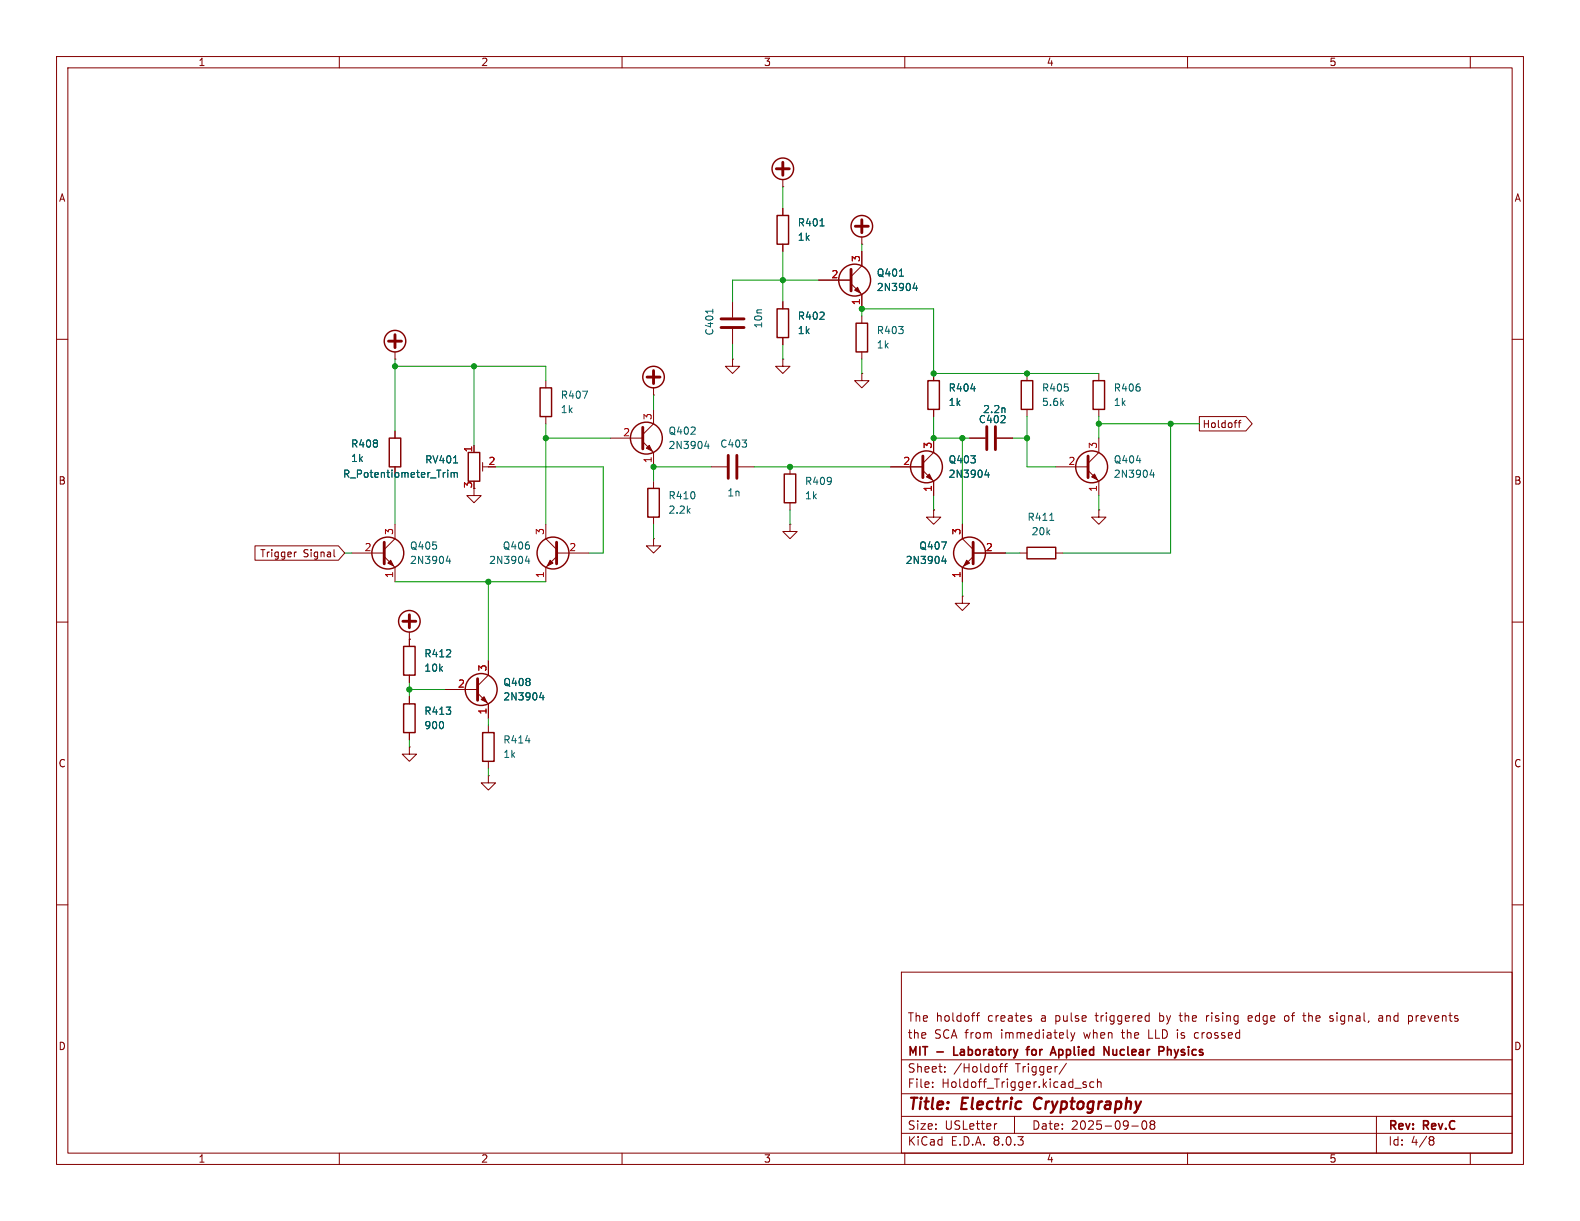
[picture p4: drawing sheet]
<svg xmlns="http://www.w3.org/2000/svg" width="279mm" height="216mm" viewBox="0 0 279 216" stroke-linecap="round" stroke-linejoin="round" font-family="sans-serif">
<g fill="none" stroke="#840000" stroke-width=".18">
<path d="M10 10h259.4v195.9h-259.4zM12 12h255.4v191.9h-255.4zM60 10v2M110 10v2M160 10v2M210 10v2M260 10v2M138.4 33h.1M138.4 31.8v1.2M138.4 36.8v1.3M10 60h2M129.5 53.3v2.8"/>
<path d="M129.5 58.2v2.8M138.4 43.2v1.3M138.4 53.3v1.3M138.4 59.7v1.3M144.8 49.5h5.7M150.5 50.2l1.9 1.9v2.5M152.4 43.2h.1M152.4 44.5v2.5l-1.9 1.9M152.4 41.9v1.3M152.4 55.9v1.3M267.4 60h2M69.8 63.5h.1"/>
<path d="M69.8 62.2v1.3M69.8 76.2v1.3M83.8 78.7v1.3M96.5 67.3v1.3M96.5 73.7v1.2M107.9 77.5h5.8M113.7 78.1l1.9 1.9v2.6M115.6 69.9h.1M115.6 68.6v1.3M115.6 72.4v2.5l-1.9 1.9M129.5 63.5v1.3h1.3l-1.3 1.2-1.2-1.2h1.2M129.5 63.5h.1"/>
<path d="M138.4 63.5v1.3h1.3l-1.3 1.2-1.2-1.2h1.2M138.4 63.5h.1M152.4 66v1.3h1.3l-1.3 1.3-1.3-1.3h1.3M152.4 66h.1M152.4 62.2v1.3M165.1 77.5v2.5l-1.9 1.9M165.1 66v1.3M165.1 72.4v1.3M171.4 77.5h2.8M176.3 77.5h2.8M181.6 66v1.3M181.6 72.4v1.3"/>
<path d="M194.3 77.5v2.5l-1.9 1.9M194.3 66v1.3M194.3 72.4v1.3M212.1 73.7h8.2l1.1 1.2-1.1 1.3h-8.2zM219 74.8h.4M219.4 74.3l-.3 .2v1.1M45.1 96.5h14.7l1.2 1.3-1.2 1.3h-14.7zM52.4 97.6l-.3 .1M59.1 97.2v1.1l.1 .2M62.2 97.8h5.7M67.9 98.4l1.9 1.9v2.6M69.8 82.6v1.2"/>
<path d="M69.8 92.7v2.6l-1.9 1.9M83.8 86.4v1.2h1.3l-1.3 1.3-1.3-1.3h1.3M85.3 82.6h1.1M85.3 81.8v1.5M96.5 92.7v2.6l1.9 1.9M98.4 98.4l-1.9 1.9v2.6M98.4 97.8h5.7M115.6 95.3v1.2h1.2l-1.2 1.3-1.3-1.3h1.3M115.6 95.3h.1M115.6 85.1v1.3M115.6 91.4v1.3M125.7 82.6h2.8"/>
<path d="M130.6 82.6h2.7M139.7 92.7v1.3h1.3l-1.3 1.3-1.3-1.3h1.3M139.7 92.7h.1M139.7 82.6v1.2M139.7 88.9v1.3M157.5 82.6h5.7M163.2 83.2l1.9 1.9v2.5M165.1 90.2v1.2h1.3l-1.3 1.3-1.3-1.3h1.3M165.1 90.2h.1M170.2 92.7v2.6l1.9 1.9M172.1 98.4l-1.9 1.9v2.6M172.1 97.8h5.7"/>
<path d="M180.3 97.8h1.3M186.7 82.6h5.7M186.7 97.8h1.3M192.4 83.2l1.9 1.9v2.5M194.3 90.2v1.2h1.3l-1.3 1.3-1.3-1.3h1.3M194.3 90.2h.1M10 110h2M72.4 113h.1M72.4 111.8v2.5M72.4 119.4v1.3M86.4 116.8v2.6l-1.9 1.9M170.2 105.4v1.3h1.2l-1.2 1.3-1.3-1.3h1.3"/>
<path d="M170.2 105.4h.1M267.4 110h2M72.4 132.1v1.3h1.3l-1.3 1.2-1.3-1.2h1.3M72.4 132.1h.1M72.4 123.2v1.3M72.4 129.5v1.3M78.7 121.9h5.8M84.5 122.6l1.9 1.9v2.5M86.4 137.2v1.2h1.2l-1.2 1.3-1.3-1.3h1.3M86.4 137.2h.1M86.4 128.3v1.2M86.4 134.6v1.3"/>
<path d="M10 160h2M267.4 160h2M159.4 171.9h108v32h-108zM172.6 179.6h.6M173.2 179.1l-.3 .2v1.3M182.2 179.6l.2 .1M202.8 179.6l.4 .1M203.2 179.1v1.5M208.5 179.6h.6M213.4 179.6v1M213.6 179.6l-.2 .3M221.2 179.6h-.3l-.2 .2 .1 .7 .4 .1"/>
<path d="M221.4 179.9l-.7 .2M227.8 179.7l-.4-.1-.3 .3 .1 .5 .2 .2 .4-.1M230.4 179.6h.5M235.4 179.6l.3 .1M243.9 179.7h.5l.1 .9M244.5 179.9l-.5 .1a.29 .29 0 0 0-.2 .3 .29 .29 0 0 0 .2 .3l.5-.1M249.5 179.6l.3 .3v.4l-.3 .3M159.4 197.4h108M159.4 193.4h108M159.4 187.4h108M164.9 192.1v.2M164.9 191.4v.1"/>
<path d="M167.1 189.4v.2M167.1 188.7v.1M176.3 198.7l-.3 .1M176.7 188.6h.6M177 188.2l-.1 1.4M177.6 188.6h.5M177.9 188.2l-.1 1.4M179.4 197.4v3M182.2 180.1l.2 .2-.2 .3M188.6 188l-1.3 1.9M189.4 182.6l.3 1M189.7 183.6l-.1 .3-.2 .2"/>
<path d="M190.1 182.6l-.4 1M192.1 191.4l-.4-.1-.2 .2 .1 .2 .5 .2v.3h-.6M193.4 191.4l-.4-.1-.3 .3v.4l.2 .2h.5M194.1 191.4l.2-.1 .3 .1 .1 .9M194.1 190.8v1.5M200.1 199.1h1.2M202.1 198.3a.81 .81 0 0 0 .3 1.4l.2-.2 .2-.4-.2-.8M203.2 180.5l-.4 .1M203.6 198.8l-.2 .3v.3l.2 .3 .5-.1 .1-.2-.1-.4-.2-.2M203.6 198.8l-.2-.3 .2-.3 .5 .1 .1 .2-.3 .3M203.6 198.8h.3M211.5 182.6l-.3 .3v.4l.3 .3"/>
<path d="M230.6 180.5l.3 .1M235.4 180.1l.3 .1 .1 .2-.2 .2h-.3M243.4 197.4v6.5M60 203.9v2M110 203.9v2M159.4 200.4h108M160 203.9v2M210 203.9v2M253 201h.3l.3 .3-.3 .3M253 201.6h.3M253.3 201.6l.2 .2 .1 .4-.3 .3h-.3M260 203.9v2"/>
</g>
<path d="M183.2 194.4a1.27 1.27 0 0 0-.1 1.6" fill="none" stroke="#840000" stroke-width=".4"/>
<path d="M168.7 185.1v1.5h.7M181.5 185.6h.5M182 185.1l-.3 .2v1.3M185.9 186.1h.7M186.2 185.1l.5 1.5M195.2 185.1l.9 1.5v-1.5M196.8 185.6v.8l.1 .1 .3 .1M206.5 185.7l.2-.1h.3l.1 1M206.5 185.1v1.5" fill="none" stroke="#840000" stroke-width=".3"/>
<g fill="none" stroke="#840000" stroke-width=".51">
<path d="M137.3 29.8h2.3M138.4 28.7v2.3M152.4 38.9v2.2M69.8 59.2v2.3M127.5 57.9h4.1M127.5 56.4h4.1M150.5 47.6v3.8M151.3 40h2.2M68.7 60.3h2.3M113.7 75.6v3.8M114.4 66.7h2.3M115.6 65.5v2.3"/>
<path d="M174.5 75.4v4.1M176 75.4v4.1M67.9 95.9v3.8M98.4 95.9v3.8M128.8 80.5v4.1M130.3 80.5v4.1M163.2 80.6v3.9M172.1 95.9v3.8M192.4 80.6v3.9M71.2 109.9h2.3M72.4 108.7v2.3M84.5 120v3.8"/>
</g>
<g fill="none" stroke="#840000" stroke-width=".25">
<path d="M137.4 38.1h2v5.1h-2zM137.4 54.6h2v5.1h-2zM151.4 57.2h2v5h-2zM68.8 77.5h2.1v5.1h-2.1zM95.5 68.6h2v5.1h-2zM164.1 67.3h2v5.1h-2zM180.6 67.3h2v5.1h-2zM193.3 67.3h2v5.1h-2zM82.8 80h2v5.1h-2zM114.6 86.4h2v5h-2zM138.7 83.8h2v5.1h-2zM181.6 96.8h5.1v2h-5.1z"/>
<path d="M71.4 114.3h2v5.1h-2zM71.4 124.5h2v5h-2zM85.3 129.5h2.1v5.1h-2.1z"/>
<circle cx="138.4" cy="29.8" r="1.9"/>
<circle cx="151.1" cy="49.5" r="2.82"/>
<circle cx="152.4" cy="40" r="1.9"/>
<circle cx="69.8" cy="60.3" r="1.9"/>
<circle cx="114.3" cy="77.5" r="2.82"/>
<circle cx="115.6" cy="66.7" r="1.9"/>
<circle cx="68.6" cy="97.8" r="2.82"/>
<circle cx="97.8" cy="97.8" r="2.82"/>
<circle cx="163.8" cy="82.5" r="2.82"/>
<circle cx="171.4" cy="97.8" r="2.82"/>
<circle cx="193" cy="82.5" r="2.82"/>
<circle cx="72.4" cy="109.9" r="1.9"/>
<circle cx="85.1" cy="121.9" r="2.82"/>
</g>
<g fill="none" stroke="#006464" stroke-width=".18">
<path d="M145 39.9h.7M126.1 54.7v.7M159 48.8h.8M161.8 50l-.3 1h.7M162.1 50.5v.9M103 69.2h.9l-.6 1.2M124.9 78l-.3 .9h.8M125.2 78.5v.8M171.7 68.7h.8M177.7 72.2v.8M79.2 83.1v.2M79.2 83.6v.8"/>
<path d="M79.2 98.3l-.3 .9h.8M79.5 98.8v.8M79.8 83.6v.8M79.8 83.7l.3-.1 .2 .1M80.2 81.9h.7M80.3 83.7l.2-.1h.3l.1 .8M80.3 83.7v.7M93.2 98.3l-.3 .9h.8M93.5 98.8v.8M166.9 98.3l-.3 .9h.7M167.2 98.8v.8M174.5 83.1l-.3 .9h.7"/>
<path d="M174.8 83.6v.8M185.6 92h.8M203.7 83.1l-.3 .9h.8M204 83.6v.8M92.9 131h.8M95.7 122.4l-.3 .9h.8M96 122.9v.9"/>
</g>
<g fill="#840000" stroke="#840000" stroke-width=".18">
<path d="M193.5 83.8l.6 1-1.1-.5z"/>
<path d="M85.6 123.2l.5 1-1-.5z"/>
<path d="M68.6 99.6l.5-.5 .5 1z"/>
<path d="M164.3 83.8l.5 1-1-.5z"/>
<path d="M151.1 51.3l.5-.5 .5 1z"/>
<path d="M97.3 99.1l.5 .5-1 .5z"/>
<path d="M114.3 79.2l.5-.5 .5 1.1z"/>
<path d="M170.9 99.1l.5 .5-1 .5z"/>
</g>
<g fill="none" stroke="#009600" stroke-width=".18">
<path d="M138.4 33v3.8M138.4 44.5v8.8M144.8 49.5h-15.3v3.8M152.4 55.9v-1.3h12.7v11.4h29.2M152.4 43.2v1.3M69.8 64.8h26.7v2.5M69.8 63.5v12.7M83.8 64.8v13.9M96.5 74.9v17.8M96.5 77.5h11.4M115.6 69.9v2.5M129.5 61v2.5"/>
<path d="M138.4 61v2.5M152.4 63.5v2.5M165.1 73.7v3.8h6.3M170.2 77.5v15.2M179.1 77.5h2.5M181.6 73.7v8.9h5.1M194.3 74.9h17.8M194.3 73.7v3.8M207 74.9v22.9h-19M61 97.8h1.2M69.8 83.8v8.9M87.6 82.6h19.1v15.2h-2.6"/>
<path d="M115.6 92.7v2.6M125.7 82.6h-10.1v2.5M133.3 82.6h24.2M139.7 90.2v2.5M165.1 87.6v2.6M177.8 97.8h2.5M194.3 87.6v2.6M69.8 102.9h26.7M86.4 102.9v13.9M170.2 102.9v2.5M72.4 121.9h6.3M72.4 120.7v2.5"/>
<path d="M72.4 130.8v1.3M86.4 127v1.3M86.4 135.9v1.3"/>
</g>
<g fill="#009600" stroke="#009600" stroke-width=".18">
<circle cx="207" cy="74.9" r=".46"/>
<circle cx="181.6" cy="77.5" r=".46"/>
<circle cx="194.3" cy="74.9" r=".46"/>
<circle cx="181.6" cy="66" r=".46"/>
<circle cx="152.4" cy="54.6" r=".46"/>
<circle cx="170.2" cy="77.5" r=".46"/>
<circle cx="165.1" cy="77.5" r=".46"/>
<circle cx="165.1" cy="66" r=".46"/>
<circle cx="138.4" cy="49.5" r=".46"/>
<circle cx="115.6" cy="82.6" r=".46"/>
<circle cx="96.5" cy="77.5" r=".46"/>
<circle cx="139.7" cy="82.6" r=".46"/>
<circle cx="83.8" cy="64.8" r=".46"/>
<circle cx="86.4" cy="102.9" r=".46"/>
<circle cx="72.4" cy="121.9" r=".46"/>
<circle cx="69.8" cy="64.8" r=".46"/>
</g>
<g font-size="2.8" fill="#840000">
<text x="160.4" y="196.8">Title:</text>
<text x="170.1" y="196.8">Electric</text>
<text x="183.7" y="196.8">Cryptography</text>
</g>
<g font-size="2.1" fill="#840000">
<text x="160.4" y="183.9">the</text>
<text x="160.4" y="180.9">The</text>
<text x="165.2" y="183.9">SCA from</text>
<text x="165.5" y="180.9">holdoff</text>
<text x="174.7" y="180.9">creates</text>
<text x="177.2" y="183.9">immediately</text>
<text x="184.2" y="180.9">a</text>
<text x="186.9" y="180.9">pulse</text>
<text x="192" y="183.9">when</text>
<text x="194.2" y="180.9">triggered</text>
<text x="198.8" y="183.9">the</text>
<text x="203.6" y="183.9">LLD is</text>
<text x="205.6" y="180.9">by</text>
<text x="209.4" y="180.9">the</text>
<text x="212.1" y="183.9">crossed</text>
<text x="214.2" y="180.9">rising</text>
<text x="221.7" y="180.9">edge</text>
<text x="228.3" y="180.9">of</text>
<text x="231.8" y="180.9">the</text>
<text x="236.6" y="180.9">signal,</text>
<text x="245.4" y="180.9">and</text>
<text x="250.8" y="180.9">prevents</text>
<text x="160.4" y="189.9">Sheet:</text>
<text x="160.4" y="187.1">MIT</text>
<text x="165.7" y="187.1">-</text>
<text x="168.6" y="189.9">/Holdoff</text>
<text x="169.3" y="187.1">Laboratory</text>
<text x="179.6" y="189.9">Trigger/</text>
<text x="182.9" y="187.1">for</text>
<text x="187.8" y="187.1">Applied</text>
<text x="197.7" y="187.1">Nuclear</text>
<text x="208" y="187.1">Physics</text>
<text x="160.4" y="192.6">File:</text>
<text x="166.5" y="192.6">Holdoff_Trigger.kicad_sch</text>
<text x="160.4" y="202.8">KiCad</text>
<text x="160.4" y="200">Size:</text>
<text x="167.1" y="200">USLetter</text>
<text x="168.1" y="202.8">E.D.A.</text>
<text x="175.7" y="202.8">8.0.3</text>
<text x="182.4" y="200">Date:</text>
<text x="189.4" y="200">2025-09-08</text>
<text x="245.4" y="200.2">Rev:</text>
<text x="245.4" y="202.8">Id:</text>
<text x="249.5" y="202.8">4/8</text>
<text x="251.8" y="200.2">Rev.C</text>
</g>
<g font-size="1.8" fill="#840000">
<text x="35" y="11.9">1</text>
<text x="85" y="11.9">2</text>
<text x="135" y="11.9">3</text>
<text x="185" y="11.9">4</text>
<text x="235" y="11.9">5</text>
<text x="10.3" y="35.9">A</text>
<text x="267.7" y="35.9">A</text>
<text x="212.6" y="75.9">Holdoff</text>
<text x="10.3" y="85.9">B</text>
<text x="83.6" y="86.4" transform="rotate(-90 83.6 86.4)">3</text>
<text x="267.7" y="85.9">B</text>
<text x="45.9" y="98.7">Trigger</text>
<text x="53.6" y="98.7">Signal</text>
<text x="10.3" y="135.9">C</text>
<text x="267.7" y="135.9">C</text>
<text x="10.3" y="185.9">D</text>
<text x="267.7" y="185.9">D</text>
<text x="35" y="205.8">1</text>
<text x="85" y="205.8">2</text>
<text x="135" y="205.8">3</text>
<text x="185" y="205.8">4</text>
<text x="235" y="205.8">5</text>
</g>
<g font-size="1.8" fill="#006464">
<text x="141" y="40.2">R401</text>
<text x="141" y="42.8">1k</text>
<text x="154.9" y="49.1">Q401</text>
<text x="154.9" y="51.7">2N3904</text>
<text x="126.3" y="59.4" transform="rotate(-90 126.3 59.4)">C401</text>
<text x="135" y="58.2" transform="rotate(-90 135 58.2)">10n</text>
<text x="141" y="56.7">R402</text>
<text x="141" y="59.3">1k</text>
<text x="154.9" y="59.3">R403</text>
<text x="154.9" y="61.8">1k</text>
<text x="99.1" y="70.7">R407</text>
<text x="167.6" y="69.4">R404</text>
<text x="167.6" y="72">1k</text>
<text x="184.2" y="69.4">R405</text>
<text x="184.2" y="72">5.6k</text>
<text x="196.9" y="69.4">R406</text>
<text x="196.9" y="72">1k</text>
<text x="99.1" y="73.3">1k</text>
<text x="118.1" y="77.1">Q402</text>
<text x="173" y="75">C402</text>
<text x="173.7" y="73.3">2.2n</text>
<text x="62" y="79.3">R408</text>
<text x="62" y="81.9">1k</text>
<text x="75.1" y="82.1">RV401</text>
<text x="118.1" y="79.6">2N3904</text>
<text x="127.3" y="79.3">C403</text>
<text x="167.6" y="82.1">Q403</text>
<text x="196.9" y="82.1">Q404</text>
<text x="60.6" y="84.7">R_Potentiometer_Trim</text>
<text x="118.1" y="88.5">R410</text>
<text x="128.5" y="88">1n</text>
<text x="142.2" y="86">R409</text>
<text x="142.2" y="88.5">1k</text>
<text x="167.6" y="84.7">2N3904</text>
<text x="196.9" y="84.7">2N3904</text>
<text x="118.1" y="91">2.2k</text>
<text x="181.6" y="92.3">R411</text>
<text x="182.3" y="94.8">20k</text>
<text x="72.4" y="97.4">Q405</text>
<text x="72.4" y="99.9">2N3904</text>
<text x="86.4" y="99.9">2N3904</text>
<text x="88.8" y="97.4">Q406</text>
<text x="160" y="99.9">2N3904</text>
<text x="162.5" y="97.4">Q407</text>
<text x="74.9" y="116.4">R412</text>
<text x="74.9" y="119">10k</text>
<text x="88.9" y="121.5">Q408</text>
<text x="88.9" y="124.1">2N3904</text>
<text x="74.9" y="126.6">R413</text>
<text x="74.9" y="129.1">900</text>
<text x="88.9" y="131.7">R414</text>
<text x="88.9" y="134.2">1k</text>
</g>
<g font-size="1.8" fill="#a90000">
<text x="152.1" y="46.4" transform="rotate(-90 152.1 46.4)">3</text>
<text x="146.9" y="49.3">2</text>
<text x="152.1" y="54" transform="rotate(-90 152.1 54)">1</text>
<text x="110.1" y="77.2">2</text>
<text x="115.3" y="74.4" transform="rotate(-90 115.3 74.4)">3</text>
<text x="83.6" y="80.1" transform="rotate(-90 83.6 80.1)">1</text>
<text x="86.3" y="82.3">2</text>
<text x="115.3" y="82" transform="rotate(-90 115.3 82)">1</text>
<text x="159.6" y="82.3">2</text>
<text x="164.8" y="79.4" transform="rotate(-90 164.8 79.4)">3</text>
<text x="188.8" y="82.3">2</text>
<text x="194.1" y="79.4" transform="rotate(-90 194.1 79.4)">3</text>
<text x="164.8" y="87.1" transform="rotate(-90 164.8 87.1)">1</text>
<text x="194.1" y="87.1" transform="rotate(-90 194.1 87.1)">1</text>
<text x="69.6" y="94.7" transform="rotate(-90 69.6 94.7)">3</text>
<text x="96.3" y="94.7" transform="rotate(-90 96.3 94.7)">3</text>
<text x="169.9" y="94.7" transform="rotate(-90 169.9 94.7)">3</text>
<text x="64.4" y="97.5">2</text>
<text x="100.6" y="97.5">2</text>
<text x="174.2" y="97.5">2</text>
<text x="69.6" y="102.3" transform="rotate(-90 69.6 102.3)">1</text>
<text x="96.3" y="102.3" transform="rotate(-90 96.3 102.3)">1</text>
<text x="169.9" y="102.3" transform="rotate(-90 169.9 102.3)">1</text>
<text x="86.1" y="118.8" transform="rotate(-90 86.1 118.8)">3</text>
<text x="80.9" y="121.7">2</text>
<text x="86.1" y="126.4" transform="rotate(-90 86.1 126.4)">1</text>
</g>
</svg>
